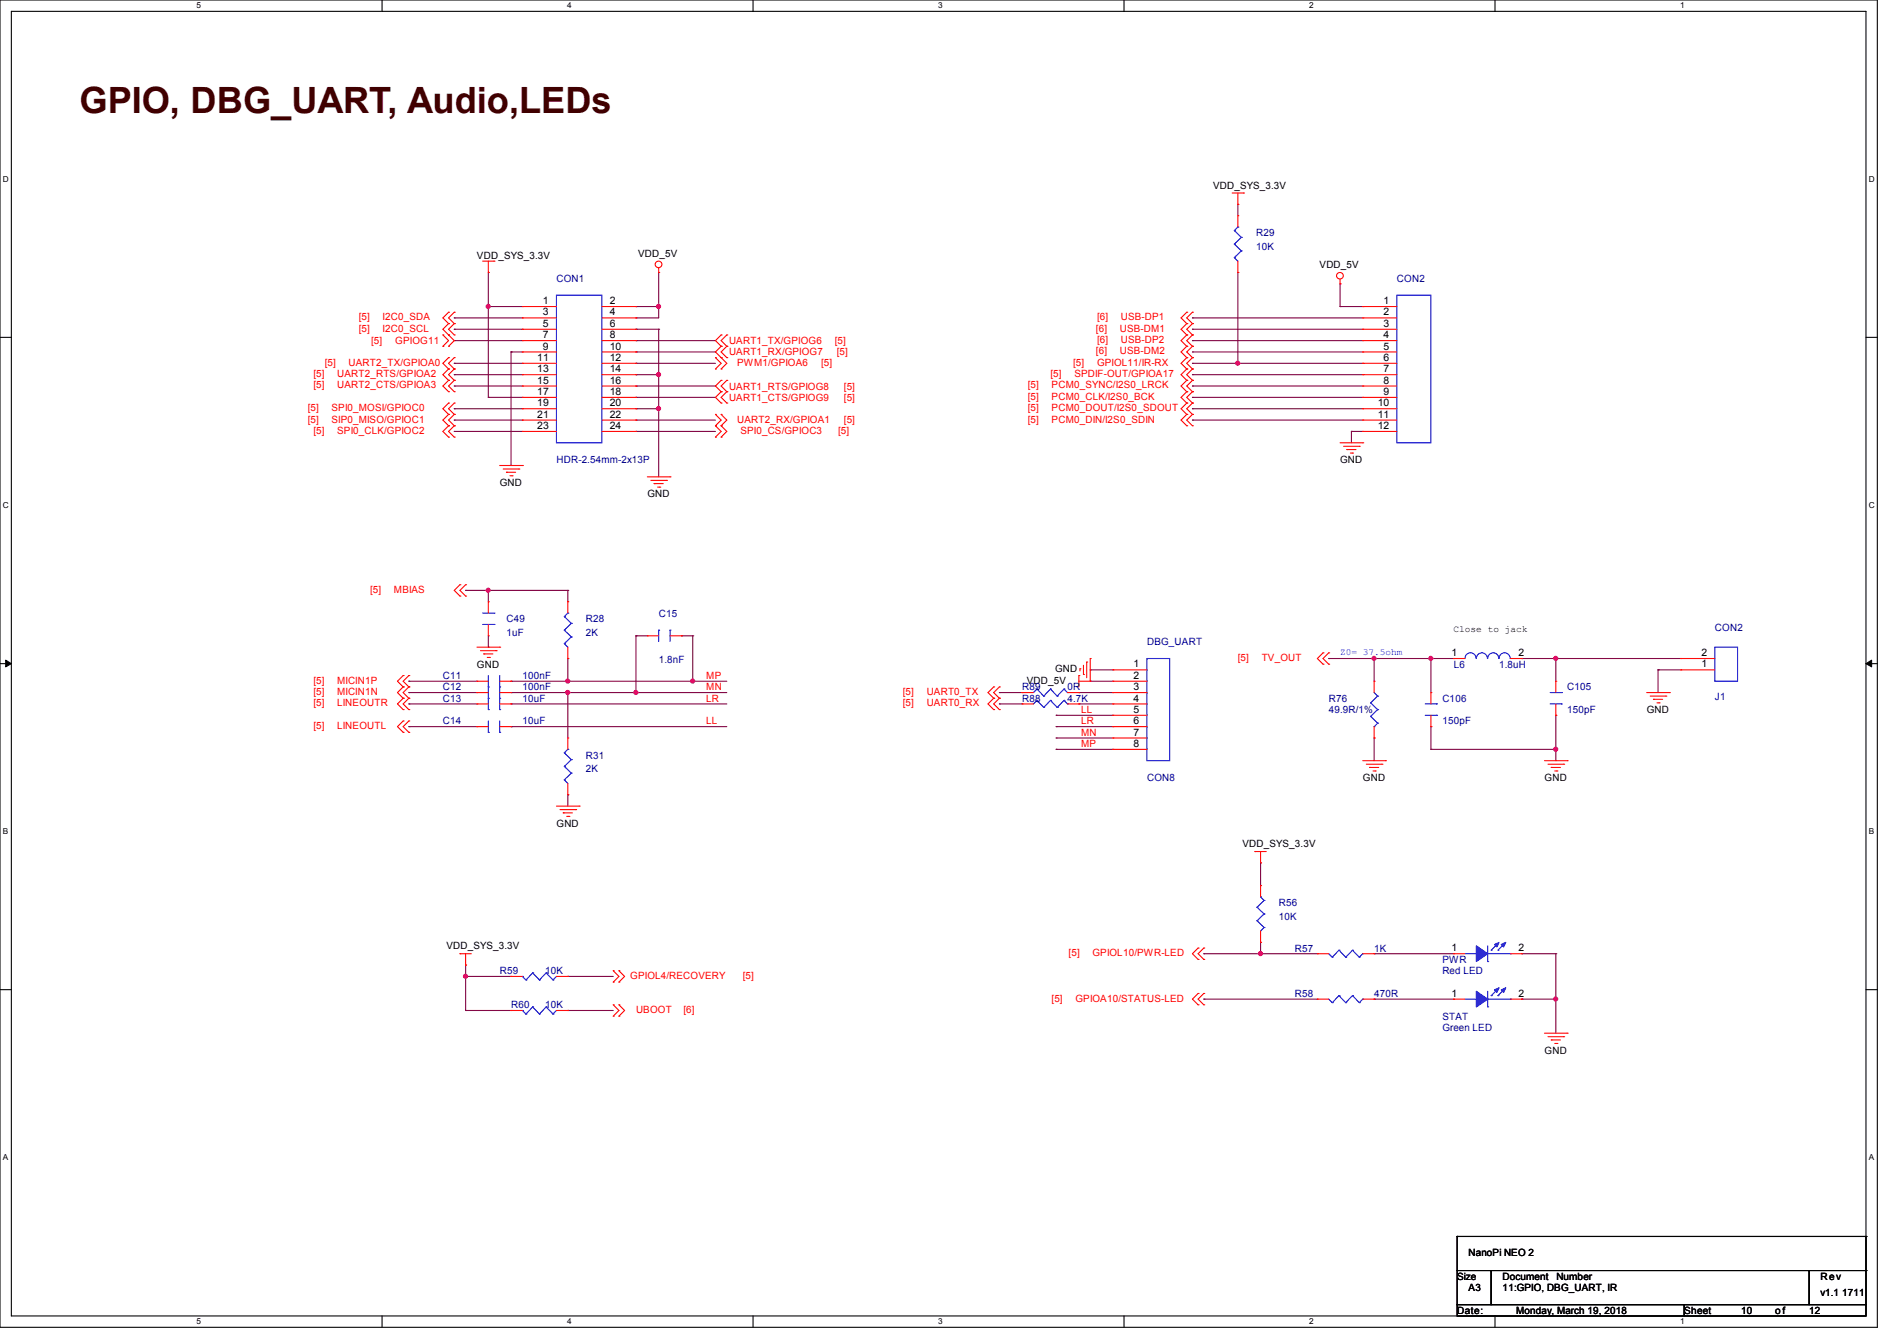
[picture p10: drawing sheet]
<svg xmlns="http://www.w3.org/2000/svg" width="297mm" height="210mm" viewBox="0 0 297 210" stroke-linecap="round" stroke-linejoin="round" font-family="sans-serif">
<path d="M0 0h293.9v207.9h-293.9zM1.8 1.8h290.3v204.3h-290.3z" fill="none" stroke="#000" stroke-width=".17"/>
<g fill="#fff">
<path d="M30.8 .2h.7v1.4h-.7z"/>
<path d="M30.8 206.2h.7v1.4h-.7z"/>
</g>
<path d="M59.8 0v1.8M59.8 206.1v1.8" fill="none" stroke="#000" stroke-width=".17"/>
<g fill="#fff">
<path d="M88.8 .2h.7v1.4h-.7z"/>
<path d="M88.8 206.2h.7v1.4h-.7z"/>
</g>
<path d="M117.9 0v1.8M117.9 206.1v1.8" fill="none" stroke="#000" stroke-width=".17"/>
<g fill="#fff">
<path d="M146.9 .2h.7v1.4h-.7z"/>
<path d="M146.9 206.2h.7v1.4h-.7z"/>
</g>
<path d="M176 0v1.8M176 206.1v1.8" fill="none" stroke="#000" stroke-width=".17"/>
<g fill="#fff">
<path d="M205 .2h.7v1.4h-.7z"/>
<path d="M205 206.2h.7v1.4h-.7z"/>
</g>
<path d="M234.1 0v1.8M234.1 206.1v1.8" fill="none" stroke="#000" stroke-width=".17"/>
<g fill="#fff">
<path d="M263.1 .2h.6v1.4h-.6z"/>
<path d="M263.1 206.2h.6v1.4h-.6z"/>
<path d="M.5 27.3h.9v1.4h-.9z"/>
<path d="M292.6 27.3h.9v1.4h-.9z"/>
<path d="M.5 78.4h.9v1.4h-.9z"/>
<path d="M292.6 78.4h.9v1.4h-.9z"/>
</g>
<path d="M0 52.8h1.8M292.1 52.8h1.8" fill="none" stroke="#000" stroke-width=".17"/>
<g fill="#fff">
<path d="M.5 129.5h.8v1.4h-.8z"/>
<path d="M292.6 129.5h.8v1.4h-.8z"/>
</g>
<path d="M0 103.9h1.8M292.1 103.9h1.8" fill="none" stroke="#000" stroke-width=".17"/>
<path d="M.9 103.4l.9 .5-.9 .5zM292.1 103.9l.9-.5v1z" fill="#000" stroke="#000" stroke-width=".16"/>
<g fill="#fff">
<path d="M.5 180.5h.8v1.4h-.8z"/>
<path d="M292.6 180.5h.8v1.4h-.8z"/>
</g>
<g fill="none" stroke="#000" stroke-width=".17">
<path d="M0 155h1.8M292.1 155h1.8M228.1 199h5.4v5.3h-5.4zM228.1 193.6h.1M228.1 193.6v5.4M228.1 193.6h64M233.5 199h49.8v5.3h-49.8zM283.3 199h8.8v5.3h-8.8zM292.1 193.6h.1M292.1 199h.1M292.1 193.6v5.4M228.1 204.3h35.6v1.8h-35.6z"/>
<path d="M263.7 204.3h28.4v1.8h-28.4z"/>
</g>
<g fill="none" stroke="#800040" stroke-width=".17">
<path d="M193.8 32h.1M193.8 32v1.8M71.1 58.7h.1M71.1 56.9h.1M71.1 53.3h.1M71.1 49.8h.1M71.1 51.6h.1M71.1 58.7h10.7M71.1 56.9h10.7M71.1 53.3h10.7M71.1 49.8h10.7M71.1 51.6h10.7"/>
<path d="M76.5 48h.1M76.5 42.7h.1M76.5 48h5.3M76.5 42.7v19.5M80 55.1h.1M80 55.1h1.8M80 55.1v17.8M99.6 56.9h.1M99.6 48h.1M99.6 49.8h.1M99.6 55.1h.1M99.6 53.3h.1"/>
<path d="M99.6 58.7h.1M99.6 51.6h.1M99.6 58.7h3.5M99.6 56.9h12.4M99.6 53.3h12.4M99.6 48h3.5M99.6 51.6h3.5M99.6 55.1h12.4M103.1 48h.1M103.1 51.6h.1M103.1 42.7h.1M103.1 58.7h.1"/>
<path d="M103.1 42.7v7.1h-3.5M103.1 51.6v23.1M186.7 55.1h.1M186.7 53.3h.1M186.7 49.8h.1M186.7 51.6h.1M186.7 56.9h.1M186.7 58.7h.1M186.7 58.7h26.7M186.7 56.9h26.7M186.7 53.3h26.7M186.7 49.8h26.7"/>
<path d="M186.7 51.6h26.7M186.7 55.1h26.7M193.8 56.9h.1M193.8 42.7h.1M193.8 42.7v14.2M209.8 48h.1M209.8 44.4h.1M209.8 48h3.6M209.8 44.4v3.6M71.1 60.5h.1M71.1 65.8h.1M71.1 64h.1"/>
<path d="M71.1 67.6h.1M71.1 60.5h10.7M71.1 65.8h10.7M71.1 64h10.7M71.1 67.6h10.7M76.5 62.2h.1M76.5 62.2h5.3M99.6 60.5h.1M99.6 62.2h.1M99.6 65.8h.1M99.6 67.6h.1M99.6 64h.1"/>
<path d="M99.6 60.5h12.4M99.6 62.2h12.4M99.6 65.8h12.4M99.6 64h3.5M99.6 67.6h12.4M103.1 64h.1M186.7 60.5h.1M186.7 62.2h.1M186.7 64h.1M186.7 65.8h.1M186.7 60.5h26.7M186.7 62.2h26.7"/>
<path d="M186.7 65.8h26.7M186.7 64h26.7M211.6 67.6h.1M211.6 67.6h1.8M211.6 67.6v1.7M72.9 92.5h.1M72.9 92.5h16M76.5 92.5h.1M76.5 92.5v1.7M76.5 99.6v1.7M88.9 92.5h.1M88.9 92.5v1.7"/>
<path d="M99.6 99.6h.1M99.6 99.6h1.7M99.6 99.6v8.9M106.7 99.6h.1M106.7 99.6h1.8M108.5 99.6h.1M108.5 99.6v7.1M64 108.5h.1M64 106.7h.1M64 113.8h.1M64 110.2h.1M64 106.7h10.7"/>
<path d="M64 108.5h10.7M64 113.8h10.7M64 110.2h10.7M76.5 101.3h.1M80 106.7h.1M80 108.5h.1M80 113.8h.1M80 110.2h.1M80 106.7h33.8M80 108.5h33.8M80 113.8h33.8M80 110.2h33.8"/>
<path d="M88.9 103.1h.1M88.9 106.7h.1M88.9 108.5h.1M88.9 103.1v3.6M88.9 108.5v7.1M99.6 108.5h.1M108.5 106.7h.1M156.5 110.2h.1M156.5 108.5h.1M156.5 108.5h3.5M156.5 110.2h3.5M165.4 112h.1"/>
<path d="M165.4 113.8h.1M165.4 115.6h.1M165.4 117.3h.1M165.4 113.8h8.8M165.4 112h8.8M165.4 115.6h8.8M165.4 117.3h8.8M168.9 108.5h.1M168.9 110.2h.1M168.9 108.5h5.3M168.9 110.2h5.3M170.7 106.7h.1"/>
<path d="M170.7 104.9h.1M170.7 106.7h3.5M170.7 104.9h3.5M208 103.1h.1M208 103.1h19.6M215.1 115.6h.1M215.1 103.1h.1M215.1 103.1v3.6M215.1 115.6v3.5M224 103.1h.1M224 113.8h.1M224 117.3h.1"/>
<path d="M224 117.3h19.6M224 103.1v5.4M224 113.8v3.5M238.3 103.1h.1M238.3 103.1h24.8M243.6 103.1h.1M243.6 117.3h.1M243.6 112h.1M243.6 103.1v3.6M243.6 112v7.1M259.6 104.9h.1M259.6 104.9h3.5"/>
<path d="M259.6 104.9v3.6M88.9 124.5h.1M88.9 124.5v1.7M197.4 135.1h.1M197.4 135.1v3.6M72.9 152.9h.1M72.9 151.1h.1M72.9 158.2h.1M72.9 152.9h7.1M72.9 158.2h7.1M72.9 151.1v7.1M88.9 152.9h.1"/>
<path d="M88.9 158.2h.1M88.9 152.9h7.1M88.9 158.2h7.1M188.5 149.4h.1M188.5 156.5h.1M188.5 149.4h17.7M188.5 156.5h17.7M197.4 147.6h.1M197.4 149.4h.1M197.4 147.6v1.8M215.1 156.5h.1M215.1 149.4h.1"/>
<path d="M215.1 149.4h12.5M215.1 156.5h12.5M238.3 149.4h.1M238.3 156.5h.1M238.3 149.4h5.3M238.3 156.5h5.3M243.6 156.5h.1M243.6 149.4h.1M243.6 149.4v12.4"/>
</g>
<g fill="#f0f" stroke="#f0f" stroke-width=".17">
<circle cx="76.4" cy="48" r=".32"/>
<circle cx="103.1" cy="58.7" r=".32"/>
<circle cx="103.1" cy="64" r=".32"/>
<circle cx="103.1" cy="48" r=".32"/>
<circle cx="193.8" cy="56.9" r=".32"/>
<circle cx="88.9" cy="106.7" r=".32"/>
<circle cx="108.4" cy="106.7" r=".32"/>
<circle cx="88.9" cy="108.4" r=".32"/>
<circle cx="99.5" cy="108.4" r=".32"/>
<circle cx="243.6" cy="156.4" r=".32"/>
<circle cx="197.3" cy="149.3" r=".32"/>
<circle cx="72.9" cy="152.9" r=".32"/>
<circle cx="76.4" cy="92.4" r=".32"/>
<circle cx="224" cy="103.1" r=".32"/>
<circle cx="243.6" cy="103.1" r=".32"/>
<circle cx="243.6" cy="117.3" r=".32"/>
<circle cx="215.1" cy="103.1" r=".32"/>
</g>
<g fill="none" stroke="#f00" stroke-width=".17">
<path d="M192.9 30.2h1.8M193.8 32h.1M193.8 33.8h.1M193.8 30.2v1.8M193.8 33.8v1.8M194.7 30.2h.1M69.3 54.2h.1M69.3 52.5h.1M69.3 52.5l.9 .8-.9 .9M70.2 52.5h.1M70.2 50.7h.1M70.2 48.9h.1"/>
<path d="M70.2 59.6h.1M70.2 57.8h.1M70.2 56h.1M70.2 54.2h.1M70.2 50.7l-.9 .9 1.8 1.7-.9 .9M70.2 48.9l-.9 .9 .9 .9M70.2 57.8l-.9 .9 .9 .9M70.2 59.6l-.9 .9 .9 .8M70.2 56l-.9 .9 .9 .9M71.1 52.5h.1M71.1 50.7h.1M71.1 48.9h.1"/>
<path d="M71.1 59.6h.1M71.1 57.8h.1M71.1 56h.1M71.1 50.7l-.9 .9 .9 .9M71.1 48.9l-.9 .9 .9 .9M71.1 57.8l-.9 .9 .9 .9M71.1 59.6l-.9 .9 .9 .8M71.1 56l-.9 .9 .9 .9M75.6 40.9h1.7M76.5 42.7h.1M76.5 40.9v1.8M77.3 40.9h.1"/>
<path d="M81.8 48h.1M81.8 49.8h.1M81.8 51.6h.1M81.8 53.3h.1M81.8 55.1h.1M81.8 56.9h.1M81.8 58.7h.1M81.8 48h5.3M81.8 49.8h5.3M81.8 51.6h5.3M81.8 53.3h5.3M81.8 55.1h5.3"/>
<path d="M81.8 56.9h5.3M81.8 58.7h5.3M94.2 48h5.4M94.2 49.8h5.4M94.2 51.6h5.4M94.2 53.3h5.4M94.2 55.1h5.4M94.2 56.9h5.4M94.2 58.7h5.4M99.6 48h.1M99.6 49.8h.1M99.6 51.6h.1"/>
<path d="M99.6 53.3h.1M99.6 55.1h.1M99.6 56.9h.1M99.6 58.7h.1M103.1 42.7h.1M103.1 42v.7M112 57.8h.1M112 56h.1M112 56l.9 .9-.9 .9M112.9 57.8h.1M112.9 56h.1M112.9 52.5h.1"/>
<path d="M112.9 54.2h.1M112.9 59.6h.1M112.9 54.2l-.9 .9 1.8 1.8-.9 .9M112.9 52.5l-.9 .8 .9 .9M112.9 59.6l-.9 .9 .9 .8M113.8 54.2h.1M113.8 52.5h.1M113.8 56h.1M113.8 59.6h.1M113.8 52.5l-.9 .8 .9 .9M113.8 54.2l-.9 .9 .9 .9M113.8 59.6l-.9 .9 .9 .8"/>
<path d="M185.8 57.8h.1M185.8 56h.1M185.8 48.9h.1M185.8 50.7h.1M185.8 52.5h.1M185.8 54.2h.1M185.8 59.6h.1M185.8 56l-.9 .9 .9 .9M185.8 48.9l-.9 .9 .9 .9M185.8 50.7l-.9 .9 .9 .9M185.8 54.2l-.9 .9 .9 .9M185.8 52.5l-.9 .8 .9 .9"/>
<path d="M185.8 59.6l-.9 .9 .9 .8M185.8 57.8l-.9 .9 .9 .9M186.7 57.8h.1M186.7 56h.1M186.7 48.9h.1M186.7 50.7h.1M186.7 52.5h.1M186.7 54.2h.1M186.7 59.6h.1M186.7 56l-.9 .9 .9 .9M186.7 48.9l-.9 .9 .9 .9M186.7 50.7l-.9 .9 .9 .9"/>
<path d="M186.7 54.2l-.9 .9 .9 .9M186.7 52.5l-.9 .8 .9 .9M186.7 59.6l-.9 .9 .9 .8M186.7 57.8l-.9 .9 .9 .9M193.8 42.7h.1M193.8 40.9v1.8M209.8 44.4h.1M209.8 43.7v.7M213.4 48h.1M213.4 49.8h.1M213.4 51.6h.1M213.4 53.3h.1"/>
<path d="M213.4 55.1h.1M213.4 56.9h.1M213.4 58.7h.1M213.4 48h5.3M213.4 49.8h5.3M213.4 51.6h5.3M213.4 53.3h5.3M213.4 55.1h5.3M213.4 56.9h5.3M213.4 58.7h5.3M70.2 61.3h.1M70.2 64.9h.1"/>
<path d="M70.2 63.1h.1M70.2 66.7h.1M70.2 68.5h.1M70.2 63.1l-.9 .9 .9 .9M70.2 64.9l-.9 .9 .9 .9M70.2 66.7l-.9 .9 .9 .9M71.1 61.3h.1M71.1 64.9h.1M71.1 63.1h.1M71.1 66.7h.1M71.1 68.5h.1M71.1 63.1l-.9 .9 .9 .9"/>
<path d="M71.1 64.9l-.9 .9 .9 .9M71.1 66.7l-.9 .9 .9 .9M78.2 72.9h3.6M78.8 73.4h2.4M79.3 74h.1M79.3 74h1.4M79.8 74.5h.4M80.2 74.5h.1M81.2 73.4h.1M81.8 72.9h.1M81.8 60.5h.1M81.8 62.2h.1"/>
<path d="M81.8 64h.1M81.8 65.8h.1M81.8 67.6h.1M81.8 60.5h5.3M81.8 62.2h5.3M81.8 64h5.3M81.8 65.8h5.3M81.8 67.6h5.3M94.2 60.5h5.4M94.2 62.2h5.4M94.2 64h5.4M94.2 65.8h5.4"/>
<path d="M94.2 67.6h5.4M99.6 60.5h.1M99.6 62.2h.1M99.6 64h.1M99.6 65.8h.1M99.6 67.6h.1M101.3 74.7h3.6M101.9 75.2h2.5M102.4 75.7h.1M102.4 75.7h1.4M103 76.3h.3M103.3 76.3h.1"/>
<path d="M104.4 75.2h.1M104.9 74.7h.1M112 66.7h.1M112 64.9h.1M112 68.5h.1M112 64.9l.9 .9-.9 .9M112 66.7l.9 .9-.9 .9M112.9 66.7h.1M112.9 64.9h.1M112.9 61.3h.1M112.9 63.1h.1M112.9 68.5h.1"/>
<path d="M112.9 64.9l.9 .9-.9 .9M112.9 61.3l-.9 .9 .9 .9M112.9 66.7l.9 .9-.9 .9M113.8 61.3h.1M113.8 63.1h.1M113.8 61.3l-.9 .9 .9 .9M185.8 61.3h.1M185.8 63.1h.1M185.8 64.9h.1M185.8 66.7h.1M185.8 61.3l-.9 .9 .9 .9M185.8 63.1l-.9 .9 .9 .9"/>
<path d="M185.8 64.9l-.9 .9 .9 .9M186.7 61.3h.1M186.7 63.1h.1M186.7 64.9h.1M186.7 66.7h.1M186.7 61.3l-.9 .9 .9 .9M186.7 63.1l-.9 .9 .9 .9M186.7 64.9l-.9 .9 .9 .9M209.8 69.3h3.6M210.4 69.9h2.4M210.9 70.4h.1M210.9 70.4h1.4"/>
<path d="M211.4 71h.4M211.8 71h.1M212.8 69.9h.1M213.4 69.3h.1M213.4 60.5h.1M213.4 62.2h.1M213.4 64h.1M213.4 65.8h.1M213.4 67.6h.1M213.4 60.5h5.3M213.4 62.2h5.3M213.4 64h5.3"/>
<path d="M213.4 65.8h5.3M213.4 67.6h5.3M72 93.3h.1M72 91.6h.1M72 91.6l-.9 .9 .9 .8M72.9 93.3h.1M72.9 91.6h.1M72.9 91.6l-.9 .9 .9 .8M76.5 94.2h.1M76.5 99.6h.1M76.5 94.2v1.8M76.5 97.8v1.8"/>
<path d="M88.9 94.2h.1M88.9 94.2v1.8M101.3 99.6h.1M101.3 99.6h1.8M104.9 99.6h1.8M106.7 99.6h.1M63.1 107.6h.1M63.1 105.8h.1M63.1 109.3h.1M63.1 114.7h.1M63.1 112.9h.1M63.1 111.1h.1"/>
<path d="M63.1 109.3l-.9 .9 .9 .9M63.1 105.8l-.9 .9 .9 .9M63.1 107.6l-.9 .9 .9 .8M63.1 112.9l-.9 .9 .9 .9M64 107.6h.1M64 105.8h.1M64 109.3h.1M64 114.7h.1M64 112.9h.1M64 111.1h.1M64 109.3l-.9 .9 .9 .9M64 105.8l-.9 .9 .9 .9"/>
<path d="M64 107.6l-.9 .9 .9 .8M64 112.9l-.9 .9 .9 .9M74.7 110.2h.1M74.7 106.7h.1M74.7 108.5h.1M74.7 113.8h.1M74.7 106.7h1.8M74.7 101.3h3.5M74.7 108.5h1.8M74.7 110.2h1.8M74.7 113.8h1.8M75.2 101.9h2.5"/>
<path d="M75.7 102.4h.1M75.7 102.4h1.5M76.3 103h.3M76.6 103h.1M77.7 101.9h.1M78.2 101.3h.1M78.2 106.7h1.8M78.2 108.5h1.8M78.2 110.2h1.8M78.2 113.8h1.8M80 110.2h.1M80 106.7h.1"/>
<path d="M80 108.5h.1M80 113.8h.1M88.9 103.1h.1M88.9 115.6h.1M88.9 101.3v1.8M88.9 115.6v1.7M155.6 111.1h.1M155.6 109.3h.1M155.6 107.6h.1M155.6 109.3l-.9 .9 .9 .9M155.6 107.6l-.9 .9 .9 .8M156.5 111.1h.1"/>
<path d="M156.5 109.3h.1M156.5 107.6h.1M156.5 109.3l-.9 .9 .9 .9M156.5 107.6l-.9 .9 .9 .8M160 110.2h.1M160 108.5h.1M160 108.5h1.8M160 110.2h1.8M167.1 108.5h1.8M167.1 110.2h1.8M168.9 105.8h.1M168.9 110.2h.1"/>
<path d="M168.9 108.5h.1M168.9 106.7h1.8M168.9 105.8v1.8M169.1 104.7h.1M169.1 104.7v.4M169.6 105.6h.1M169.6 104.2v1.4M170.1 103.7h.1M170.1 103.7v2.4M170.7 106.7h.1M170.7 103.1h.1M170.7 103.1v3.6"/>
<path d="M174.2 104.9h.1M174.2 106.7h.1M174.2 108.5h.1M174.2 110.2h.1M174.2 112h.1M174.2 113.8h.1M174.2 115.6h.1M174.2 117.3h.1M174.2 106.7h5.4M174.2 108.5h5.4M174.2 104.9h5.4M174.2 110.2h5.4"/>
<path d="M174.2 112h5.4M174.2 113.8h5.4M174.2 115.6h5.4M174.2 117.3h5.4M207.1 104h.1M207.1 102.2h.1M207.1 102.2l-.9 .9 .9 .9M208 104h.1M208 102.2h.1M208 102.2l-.9 .9 .9 .9M213.4 119.1h3.5M213.9 119.7h2.5"/>
<path d="M215.1 106.7h.1M215.1 115.6h.1M215.1 106.7v1.8M215.1 113.8v1.8M216.4 119.7h.1M216.9 119.1h.1M224 113.8h.1M224 108.5h.1M224 108.5v1.7M224 112v1.8M227.6 103.1h.1M227.6 103.1h1.8"/>
<path d="M236.5 103.1h1.8M238.3 103.1h.1M241.8 119.1h3.6M242.4 119.7h2.4M243.6 112h.1M243.6 106.7h.1M243.6 106.7v1.8M243.6 110.2v1.8M244.8 119.7h.1M245.4 119.1h.1M257.8 108.5h3.6M258.4 109h2.4"/>
<path d="M258.9 109.5h.1M258.9 109.5h1.4M259.4 110.1h.4M259.8 110.1h.1M260.8 109h.1M261.4 108.5h.1M263.1 104.9h.1M263.1 103.1h.1M263.1 104.9h5.4M263.1 103.1h5.4M87.1 126.2h3.6M87.7 126.8h2.4"/>
<path d="M88.2 127.3h.1M88.2 127.3h1.4M88.7 127.8h.4M88.9 124.5h.1M88.9 122.7v1.8M89.1 127.8h.1M90.1 126.8h.1M90.7 126.2h.1M196.5 133.3h.1M196.5 133.3h1.7M197.4 135.1h.1M197.4 138.7h.1"/>
<path d="M197.4 133.3v1.8M197.4 138.7v1.8M214.4 120.2h.1M214.4 120.2h1.5M215 120.7h.3M215.3 120.7h.1M242.9 120.2h.1M242.9 120.2h1.4M243.4 120.7h.4M243.8 120.7h.1M72 149.4h.1M72 149.4h1.8"/>
<path d="M72.9 151.1h.1M72.9 149.4v1.7M80 152.9h.1M80 158.2h.1M80 152.9h1.8M80 158.2h1.8M87.1 152.9h1.8M87.1 158.2h1.8M88.9 152.9h.1M88.9 158.2h.1M96 153.8h.1M96 152h.1"/>
<path d="M96 159.1h.1M96 157.4h.1M96 152l.9 .9-.9 .9M96 157.4l.9 .8-.9 .9M96.9 153.8h.1M96.9 152h.1M96.9 159.1h.1M96.9 157.4h.1M96.9 152l.9 .9-.9 .9M96.9 157.4l.9 .8-.9 .9M187.6 150.2h.1M187.6 148.5h.1"/>
<path d="M187.6 157.4h.1M187.6 155.6h.1M187.6 148.5l-.9 .9 .9 .8M187.6 155.6l-.9 .9 .9 .9M188.5 150.2h.1M188.5 148.5h.1M188.5 157.4h.1M188.5 155.6h.1M188.5 148.5l-.9 .9 .9 .8M188.5 155.6l-.9 .9 .9 .9M197.4 147.6h.1M197.4 145.8v1.8"/>
<path d="M206.2 156.5h.1M206.2 149.4h.1M206.2 149.4h1.8M206.2 156.5h1.8M213.4 149.4h1.7M213.4 156.5h1.7M215.1 156.5h.1M215.1 149.4h.1M227.6 149.4h.1M227.6 156.5h.1M227.6 149.4h1.8M227.6 156.5h1.8"/>
<path d="M236.5 149.4h1.8M236.5 156.5h1.8M238.3 149.4h.1M238.3 156.5h.1M241.8 161.8h3.6M242.4 162.3h2.4M242.9 162.9h.1M242.9 162.9h1.4M243.4 163.4h.4M243.8 163.4h.1M244.8 162.3h.1M245.4 161.8h.1"/>
<circle cx="103.1" cy="41.4" r=".52"/>
<circle cx="209.8" cy="43.2" r=".52"/>
</g>
<g fill="none" stroke="#00f" stroke-width=".17">
<path d="M193.3 38.2h.1M193.3 36.1h.1M193.3 38.2l1.1 1.1M193.3 36.1l1.1 1.1M193.8 35.6h.1M193.8 35.6l-.5 .5M194.4 39.3h.1M194.4 37.2h.1M194.4 39.3l-1.1 1M194.4 37.2l-1.1 1M87.1 46.2h7.1v23.1h-7.1zM193.3 40.3h.1"/>
<path d="M193.3 40.3l.5 .6M218.7 46.2h5.3v23.1h-5.3zM75.6 96h1.7M75.6 97.8h1.7M77.3 96h.1M77.3 97.8h.1M88.3 98.7h.1M88.3 96.6h.1M88.3 98.7l1.2 1M88.3 96.6l1.2 1M88.9 96h.1M88.9 96l-.6 .6"/>
<path d="M89.5 99.7h.1M89.5 97.6h.1M89.5 99.7l-1.2 1.1M89.5 97.6l-1.2 1.1M103.1 98.7h.1M103.1 98.7v1.8M104.9 98.7h.1M104.9 98.7v1.8M76.5 111.1h.1M76.5 107.6h.1M76.5 109.3h.1M76.5 114.7h.1"/>
<path d="M76.5 105.8v5.3M76.5 112.9v1.8M78.2 111.1h.1M78.2 107.6h.1M78.2 109.3h.1M78.2 114.7h.1M78.2 105.8v5.3M78.2 112.9v1.8M88.3 100.8h.1M88.3 117.9h.1M88.3 100.8l.6 .5M88.3 117.9l1.2 1.1"/>
<path d="M88.9 117.3h.1M88.9 117.3l-.6 .6M89.5 119h.1M89.5 119l-1.2 1M162.3 109.7h.1M162.3 107.9h.1M162.3 109.7l-.5 .5M162.3 109.7l1.1 1.1M162.3 107.9l-.5 .6M162.3 107.9l1.1 1.1M163.4 110.8h.1M163.4 109h.1"/>
<path d="M164.5 109.7h.1M164.5 107.9h.1M164.5 109.7l-1.1 1.1M164.5 109.7l1 1.1M164.5 107.9l-1.1 1.1M164.5 107.9l1 1.1M165.5 110.8h.1M165.5 109h.1M166.6 109.7h.1M166.6 107.9h.1M166.6 109.7l-1.1 1.1M166.6 109.7l.5 .5"/>
<path d="M166.6 107.9l-1.1 1.1M166.6 107.9l.5 .6M167.1 110.2h.1M167.1 108.5h.1M179.6 103.1h3.5v16h-3.5zM214.6 110.1h.1M214.6 112.2h.1M214.6 110.1l1.1 1M214.6 112.2l1.1 1M215.1 113.8h.1M215.1 108.5l.6 .5M215.7 109h.1"/>
<path d="M215.7 111.1h.1M215.7 113.2h.1M215.7 109l-1.1 1.1M215.7 111.1l-1.1 1.1M215.7 113.2l-.6 .6M223.1 110.2h1.8M223.1 112h1.8M224.9 112h.1M224.9 110.2h.1M229.4 103.1a.87 .87 0 0 1 .8-.9 .87 .87 0 0 1 .9 .9M231.1 103.1a.87 .87 0 0 1 .9-.9 .87 .87 0 0 1 .9 .9M232.9 103.1a.87 .87 0 0 1 .9-.9 .87 .87 0 0 1 .9 .9"/>
<path d="M234.7 103.1a.87 .87 0 0 1 .9-.9 .87 .87 0 0 1 .8 .9M242.7 110.2h1.8M242.7 108.5h1.8M244.5 110.2h.1M244.5 108.5h.1M268.5 101.3h3.5v5.4h-3.5zM88.3 122.1h.1M88.3 120h.1M88.3 122.1l.6 .6M88.3 120l1.2 1.1M89.5 121.1h.1M89.5 121.1l-1.2 1"/>
<path d="M81.8 152.9h.1M81.8 158.2h.1M81.8 152.9l.5 .6M81.8 158.2l.5 .6M82.3 153.5h.1M82.3 158.8h.1M83.4 152.4h.1M83.4 157.7h.1M83.4 152.4l1.1 1.1M83.4 152.4l-1.1 1.1M83.4 157.7l1.1 1.1M83.4 157.7l-1.1 1.1"/>
<path d="M84.5 153.5h.1M84.5 158.8h.1M85.5 152.4h.1M85.5 157.7h.1M85.5 152.4l1.1 1.1M85.5 152.4l-1 1.1M85.5 157.7l1.1 1.1M85.5 157.7l-1 1.1M86.6 153.5h.1M86.6 158.8h.1M87.1 152.9l-.5 .6M87.1 158.2l-.5 .6"/>
<path d="M196.8 144.2h.1M196.8 142.1h.1M196.8 144.2l1.1 1M196.8 142.1l1.1 1M197.4 140.5h.1M197.4 140.5l.5 .5M197.9 145.2h.1M197.9 143.1h.1M197.9 141h.1M197.9 145.2l-.5 .6M197.9 143.1l-1.1 1.1M197.9 141l-1.1 1.1"/>
<path d="M208 156.5l.6 .5M208 149.4l.6 .5M208.6 157h.1M208.6 149.9h.1M209.6 155.9h.1M209.6 148.8h.1M209.6 155.9l-1 1.1M209.6 155.9l1.1 1.1M209.6 148.8l-1 1.1M209.6 148.8l1.1 1.1M210.7 157h.1M210.7 149.9h.1"/>
<path d="M211.8 155.9h.1M211.8 148.8h.1M211.8 155.9l-1.1 1.1M211.8 155.9l1 1.1M211.8 148.8l-1.1 1.1M211.8 148.8l1 1.1M212.8 157h.1M212.8 149.9h.1M213.4 156.5h.1M213.4 149.4h.1M213.4 156.5l-.6 .5M213.4 149.4l-.6 .5"/>
<path d="M229.4 149.4h1.7M229.4 156.5h1.7M231.1 149.4h.1M231.1 156.5h.1M232.9 150.6h.1M232.9 157.7h.1M232.9 148.1v2.5M232.9 155.2v2.5M232.9 149.4h3.6M232.9 156.5h3.6M233.5 148.8h.1M233.5 155.9h.1"/>
<path d="M234.5 148.8h.1M234.5 155.9h.1M234.5 147.7l-1 1.1M234.5 154.9l-1 1M235.6 147.7l-1.1 1.1M235.6 154.9l-1.1 1M236.5 149.4h.1M236.5 156.5h.1"/>
</g>
<g fill="#00f" stroke="#00f" stroke-width=".17">
<path d="M231.1 148.1l1.8 1.3-1.8 1.2z" fill-rule="evenodd"/>
<path d="M235 147.9l.8-.3-.4 .7z" fill-rule="evenodd"/>
<path d="M234 147.9l.7-.3-.3 .7z" fill-rule="evenodd"/>
<path d="M231.1 155.2l1.8 1.3-1.8 1.2z" fill-rule="evenodd"/>
<path d="M235 155l.8-.3-.4 .7z" fill-rule="evenodd"/>
<path d="M234 155l.7-.3-.3 .7z" fill-rule="evenodd"/>
</g>
<text font-size="5.7" fill="#400000" x="12.4" y="17.7">GPIO, DBG_UART, Audio,LEDs</text>
<g font-size="1.6">
<text x="189.9" y="29.5">VDD_SYS_3.3V</text>
<text x="74.7" y="40.6">VDD_SYS_3.3V</text>
<text x="99.9" y="40.2">VDD_5V</text>
<text x="206.6" y="42">VDD_5V</text>
<text x="85" y="47.6">1</text>
<text x="95.5" y="47.6">2</text>
<text x="216.6" y="47.6">1</text>
<text x="85" y="49.4">3</text>
<text x="85" y="51.2">5</text>
<text x="85" y="53">7</text>
<text x="95.5" y="49.4">4</text>
<text x="95.5" y="51.2">6</text>
<text x="95.5" y="53">8</text>
<text x="216.6" y="49.4">2</text>
<text x="216.6" y="51.2">3</text>
<text x="216.6" y="53">4</text>
<text x="84.1" y="56.5">11</text>
<text x="84.1" y="58.3">13</text>
<text x="85" y="54.7">9</text>
<text x="95.5" y="54.7">10</text>
<text x="95.5" y="56.5">12</text>
<text x="95.5" y="58.3">14</text>
<text x="216.6" y="54.7">5</text>
<text x="216.6" y="56.5">6</text>
<text x="216.6" y="58.3">7</text>
<text x="84.1" y="60.1">15</text>
<text x="84.1" y="61.8">17</text>
<text x="84.1" y="63.6">19</text>
<text x="84.1" y="65.4">21</text>
<text x="95.5" y="60.1">16</text>
<text x="95.5" y="61.8">18</text>
<text x="95.5" y="63.6">20</text>
<text x="95.5" y="65.4">22</text>
<text x="215.7" y="63.6">10</text>
<text x="215.7" y="65.4">11</text>
<text x="216.6" y="60.1">8</text>
<text x="216.6" y="61.8">9</text>
<text x="84.1" y="67.2">23</text>
<text x="95.5" y="67.2">24</text>
<text x="215.7" y="67.2">12</text>
<text x="78.2" y="76.1">GND</text>
<text x="101.4" y="77.9">GND</text>
<text x="209.8" y="72.6">GND</text>
<text x="74.7" y="104.6">GND</text>
<text x="160.7" y="107.1">VDD_5V</text>
<text x="165.2" y="105.3">GND</text>
<text x="177.5" y="104.5">1</text>
<text x="177.5" y="106.3">2</text>
<text x="227.3" y="102.7">1</text>
<text x="237.7" y="102.7">2</text>
<text x="266.4" y="104.5">1</text>
<text x="266.4" y="102.7">2</text>
<text x="177.5" y="108.1">3</text>
<text x="177.5" y="109.9">4</text>
<text x="177.5" y="111.6">5</text>
<text x="177.5" y="113.4">6</text>
<text x="257.8" y="111.7">GND</text>
<text x="177.5" y="115.2">7</text>
<text x="177.5" y="117">8</text>
<text x="213.4" y="122.3">GND</text>
<text x="241.8" y="122.3">GND</text>
<text x="87.1" y="129.5">GND</text>
<text x="194.5" y="132.7">VDD_SYS_3.3V</text>
<text x="69.9" y="148.7">VDD_SYS_3.3V</text>
<text x="227.3" y="149">1</text>
<text x="237.7" y="149">2</text>
<text x="227.3" y="156.1">1</text>
<text x="237.7" y="156.1">2</text>
<text x="241.8" y="165">GND</text>
<text x="229.9" y="196.7">NanoPi NEO 2</text>
<text x="228.1" y="200.4">Size</text>
<text x="229.9" y="202.2">A3</text>
<text x="235.2" y="200.4">Document</text>
<text x="235.3" y="202.2">11:GPIO, DBG_UART, IR</text>
<text x="243.7" y="200.4">Number</text>
<text x="285" y="200.4">Rev</text>
<text x="285" y="202.9">v1.1 1711</text>
<text x="228.1" y="205.7">Date:</text>
<text x="237.4" y="205.7">Monday, March 19, 2018</text>
<text x="263.7" y="205.7">Sheet</text>
<text x="272.6" y="205.7">10</text>
<text x="277.9" y="205.7">o f</text>
<text x="283.3" y="205.7">12</text>
</g>
<g font-size="1.6" fill="#000080">
<text x="196.7" y="37">R29</text>
<text x="196.7" y="39.1">10K</text>
<text x="87.1" y="44.1">CON1</text>
<text x="218.7" y="44.1">CON2</text>
<text x="87.1" y="72.6">HDR-2.54mm-2x13P</text>
<text x="79.3" y="97.5">C49</text>
<text x="79.3" y="99.6">1uF</text>
<text x="91.7" y="97.5">R28</text>
<text x="91.7" y="99.6">2K</text>
<text x="103.1" y="96.6">C15</text>
<text x="179.6" y="101">DBG_UART</text>
<text x="268.5" y="98.9">CON2</text>
<text x="69.3" y="106.3">C11</text>
<text x="81.8" y="106.3">100nF</text>
<text x="103.1" y="103.8">1.8nF</text>
<text x="227.6" y="104.6">L6</text>
<text x="234.7" y="104.6">1.8uH</text>
<text x="69.3" y="109.9">C13</text>
<text x="69.3" y="108.1">C12</text>
<text x="69.3" y="113.5">C14</text>
<text x="81.8" y="109.9">10uF</text>
<text x="81.8" y="108.1">100nF</text>
<text x="81.8" y="113.5">10uF</text>
<text x="160" y="109.9">R88</text>
<text x="160" y="108.1">R89</text>
<text x="167.1" y="109.9">4.7K</text>
<text x="167.1" y="108.1">0R</text>
<text x="208" y="109.9">R76</text>
<text x="208" y="111.7">49.9R/1%</text>
<text x="225.8" y="109.9">C106</text>
<text x="225.8" y="113.5">150pF</text>
<text x="245.4" y="108.1">C105</text>
<text x="245.4" y="111.7">150pF</text>
<text x="268.5" y="109.6">J1</text>
<text x="91.7" y="118.8">R31</text>
<text x="91.7" y="120.9">2K</text>
<text x="179.6" y="122.3">CON8</text>
<text x="200.2" y="141.9">R56</text>
<text x="200.2" y="144">10K</text>
<text x="202.7" y="149">R57</text>
<text x="215.2" y="149">1K</text>
<text x="78.2" y="152.6">R59</text>
<text x="85.3" y="152.6">10K</text>
<text x="225.8" y="150.8">PWR</text>
<text x="225.8" y="152.6">Red LED</text>
<text x="80" y="157.9">R60</text>
<text x="85.3" y="157.9">10K</text>
<text x="202.7" y="156.1">R58</text>
<text x="215.2" y="156.1">470R</text>
<text x="225.8" y="159.7">STAT</text>
<text x="225.8" y="161.5">Green LED</text>
</g>
<g font-size="1.6" fill="#f00">
<text x="56.2" y="51.9">[5]</text>
<text x="56.2" y="50.2">[5]</text>
<text x="58.1" y="53.9">[5]</text>
<text x="59.9" y="51.9">I2C0_SCL</text>
<text x="59.9" y="50.2">I2C0_SDA</text>
<text x="61.9" y="53.9">GPIOG11</text>
<text x="114.1" y="53.9">UART1_TX/GPIOG6</text>
<text x="130.7" y="53.9">[5]</text>
<text x="171.6" y="51.9">[6]</text>
<text x="171.8" y="50.2">[6]</text>
<text x="171.8" y="53.7">[6]</text>
<text x="175.3" y="51.9">USB-DM1</text>
<text x="175.5" y="50.2">USB-DP1</text>
<text x="175.5" y="53.7">USB-DP2</text>
<text x="49.1" y="59.1">[5]</text>
<text x="50.8" y="57.3">[5]</text>
<text x="52.8" y="59.1">UART2_RTS/GPIOA2</text>
<text x="54.6" y="57.3">UART2_TX/GPIOA0</text>
<text x="114.1" y="55.7">UART1_RX/GPIOG7</text>
<text x="115.4" y="57.3">PWM1/GPIOA6</text>
<text x="128.6" y="57.3">[5]</text>
<text x="131" y="55.7">[5]</text>
<text x="164.5" y="59.1">[5]</text>
<text x="168" y="57.3">[5]</text>
<text x="168.2" y="59.1">SPDIF-OUT/GPIOA17</text>
<text x="171.6" y="55.5">[6]</text>
<text x="171.8" y="57.3">GPIOL11/IR-RX</text>
<text x="175.3" y="55.5">USB-DM2</text>
<text x="48.2" y="64.4">[5]</text>
<text x="49.1" y="60.8">[5]</text>
<text x="51.9" y="64.4">SPI0_MOSI/GPIOC0</text>
<text x="52.8" y="60.8">UART2_CTS/GPIOA3</text>
<text x="114.1" y="61">UART1_RTS/GPIOG8</text>
<text x="114.1" y="62.8">UART1_CTS/GPIOG9</text>
<text x="132.1" y="61">[5]</text>
<text x="132.1" y="62.8">[5]</text>
<text x="160.9" y="60.8">[5]</text>
<text x="160.9" y="62.6">[5]</text>
<text x="160.9" y="64.4">[5]</text>
<text x="164.6" y="60.8">PCM0_SYNC/I2S0_LRCK</text>
<text x="164.6" y="62.6">PCM0_CLK/I2S0_BCK</text>
<text x="164.6" y="64.4">PCM0_DOUT/I2S0_SDOUT</text>
<text x="48.2" y="66.2">[5]</text>
<text x="49.1" y="67.9">[5]</text>
<text x="51.9" y="66.2">SIP0_MISO/GPIOC1</text>
<text x="52.8" y="67.9">SPI0_CLK/GPIOC2</text>
<text x="115.4" y="66.2">UART2_RX/GPIOA1</text>
<text x="115.9" y="67.9">SPI0_CS/GPIOC3</text>
<text x="131.2" y="67.9">[5]</text>
<text x="132.1" y="66.2">[5]</text>
<text x="160.9" y="66.2">[5]</text>
<text x="164.6" y="66.2">PCM0_DIN/I2S0_SDIN</text>
<text x="58" y="92.8">[5]</text>
<text x="61.7" y="92.8">MBIAS</text>
<text x="49.1" y="107.1">[5]</text>
<text x="52.8" y="107.1">MICIN1P</text>
<text x="110.6" y="106.3">MP</text>
<text x="193.8" y="103.5">[5]</text>
<text x="197.5" y="103.5">TV_OUT</text>
<text x="49.1" y="108.8">[5]</text>
<text x="49.1" y="110.6">[5]</text>
<text x="52.8" y="108.8">MICIN1N</text>
<text x="52.8" y="110.6">LINEOUTR</text>
<text x="110.6" y="108.1">MN</text>
<text x="110.6" y="113.5">LL</text>
<text x="110.6" y="109.9">LR</text>
<text x="141.4" y="110.6">[5]</text>
<text x="141.4" y="108.8">[5]</text>
<text x="145.1" y="110.6">UART0_RX</text>
<text x="145.1" y="108.8">UART0_TX</text>
<text x="169.3" y="111.7">LL</text>
<text x="169.3" y="113.5">LR</text>
<text x="49.1" y="114.2">[5]</text>
<text x="52.8" y="114.2">LINEOUTL</text>
<text x="169.3" y="115.2">MN</text>
<text x="169.3" y="117">MP</text>
<text x="167.3" y="149.7">[5]</text>
<text x="171" y="149.7">GPIOL10/PWR-LED</text>
<text x="98.7" y="153.3">GPIOL4/RECOVERY</text>
<text x="116.3" y="153.3">[5]</text>
<text x="99.6" y="158.6">UBOOT</text>
<text x="107" y="158.6">[6]</text>
<text x="164.6" y="156.8">[5]</text>
<text x="168.4" y="156.8">GPIOA10/STATUS-LED</text>
</g>
<text font-size="1.5" x="227.6" y="99">Close to jack</text>
<text font-size="1.5" fill="#00f" x="209.8" y="102.6">Z0= 37.5ohm</text>
<g font-size="1.3">
<text x="30.8" y="1.3">5</text>
<text x="88.8" y="1.3">4</text>
<text x="146.9" y="1.3">3</text>
<text x="205" y="1.3">2</text>
<text x="263.1" y="1.3">1</text>
<text x=".5" y="28.4">D</text>
<text x="292.6" y="28.4">D</text>
<text x=".5" y="79.5">C</text>
<text x="292.6" y="79.5">C</text>
<text x=".5" y="130.6">B</text>
<text x="292.6" y="130.6">B</text>
<text x=".5" y="181.7">A</text>
<text x="292.6" y="181.7">A</text>
<text x="30.8" y="207.4">5</text>
<text x="88.8" y="207.4">4</text>
<text x="146.9" y="207.4">3</text>
<text x="205" y="207.4">2</text>
<text x="263.1" y="207.4">1</text>
</g>
</svg>
